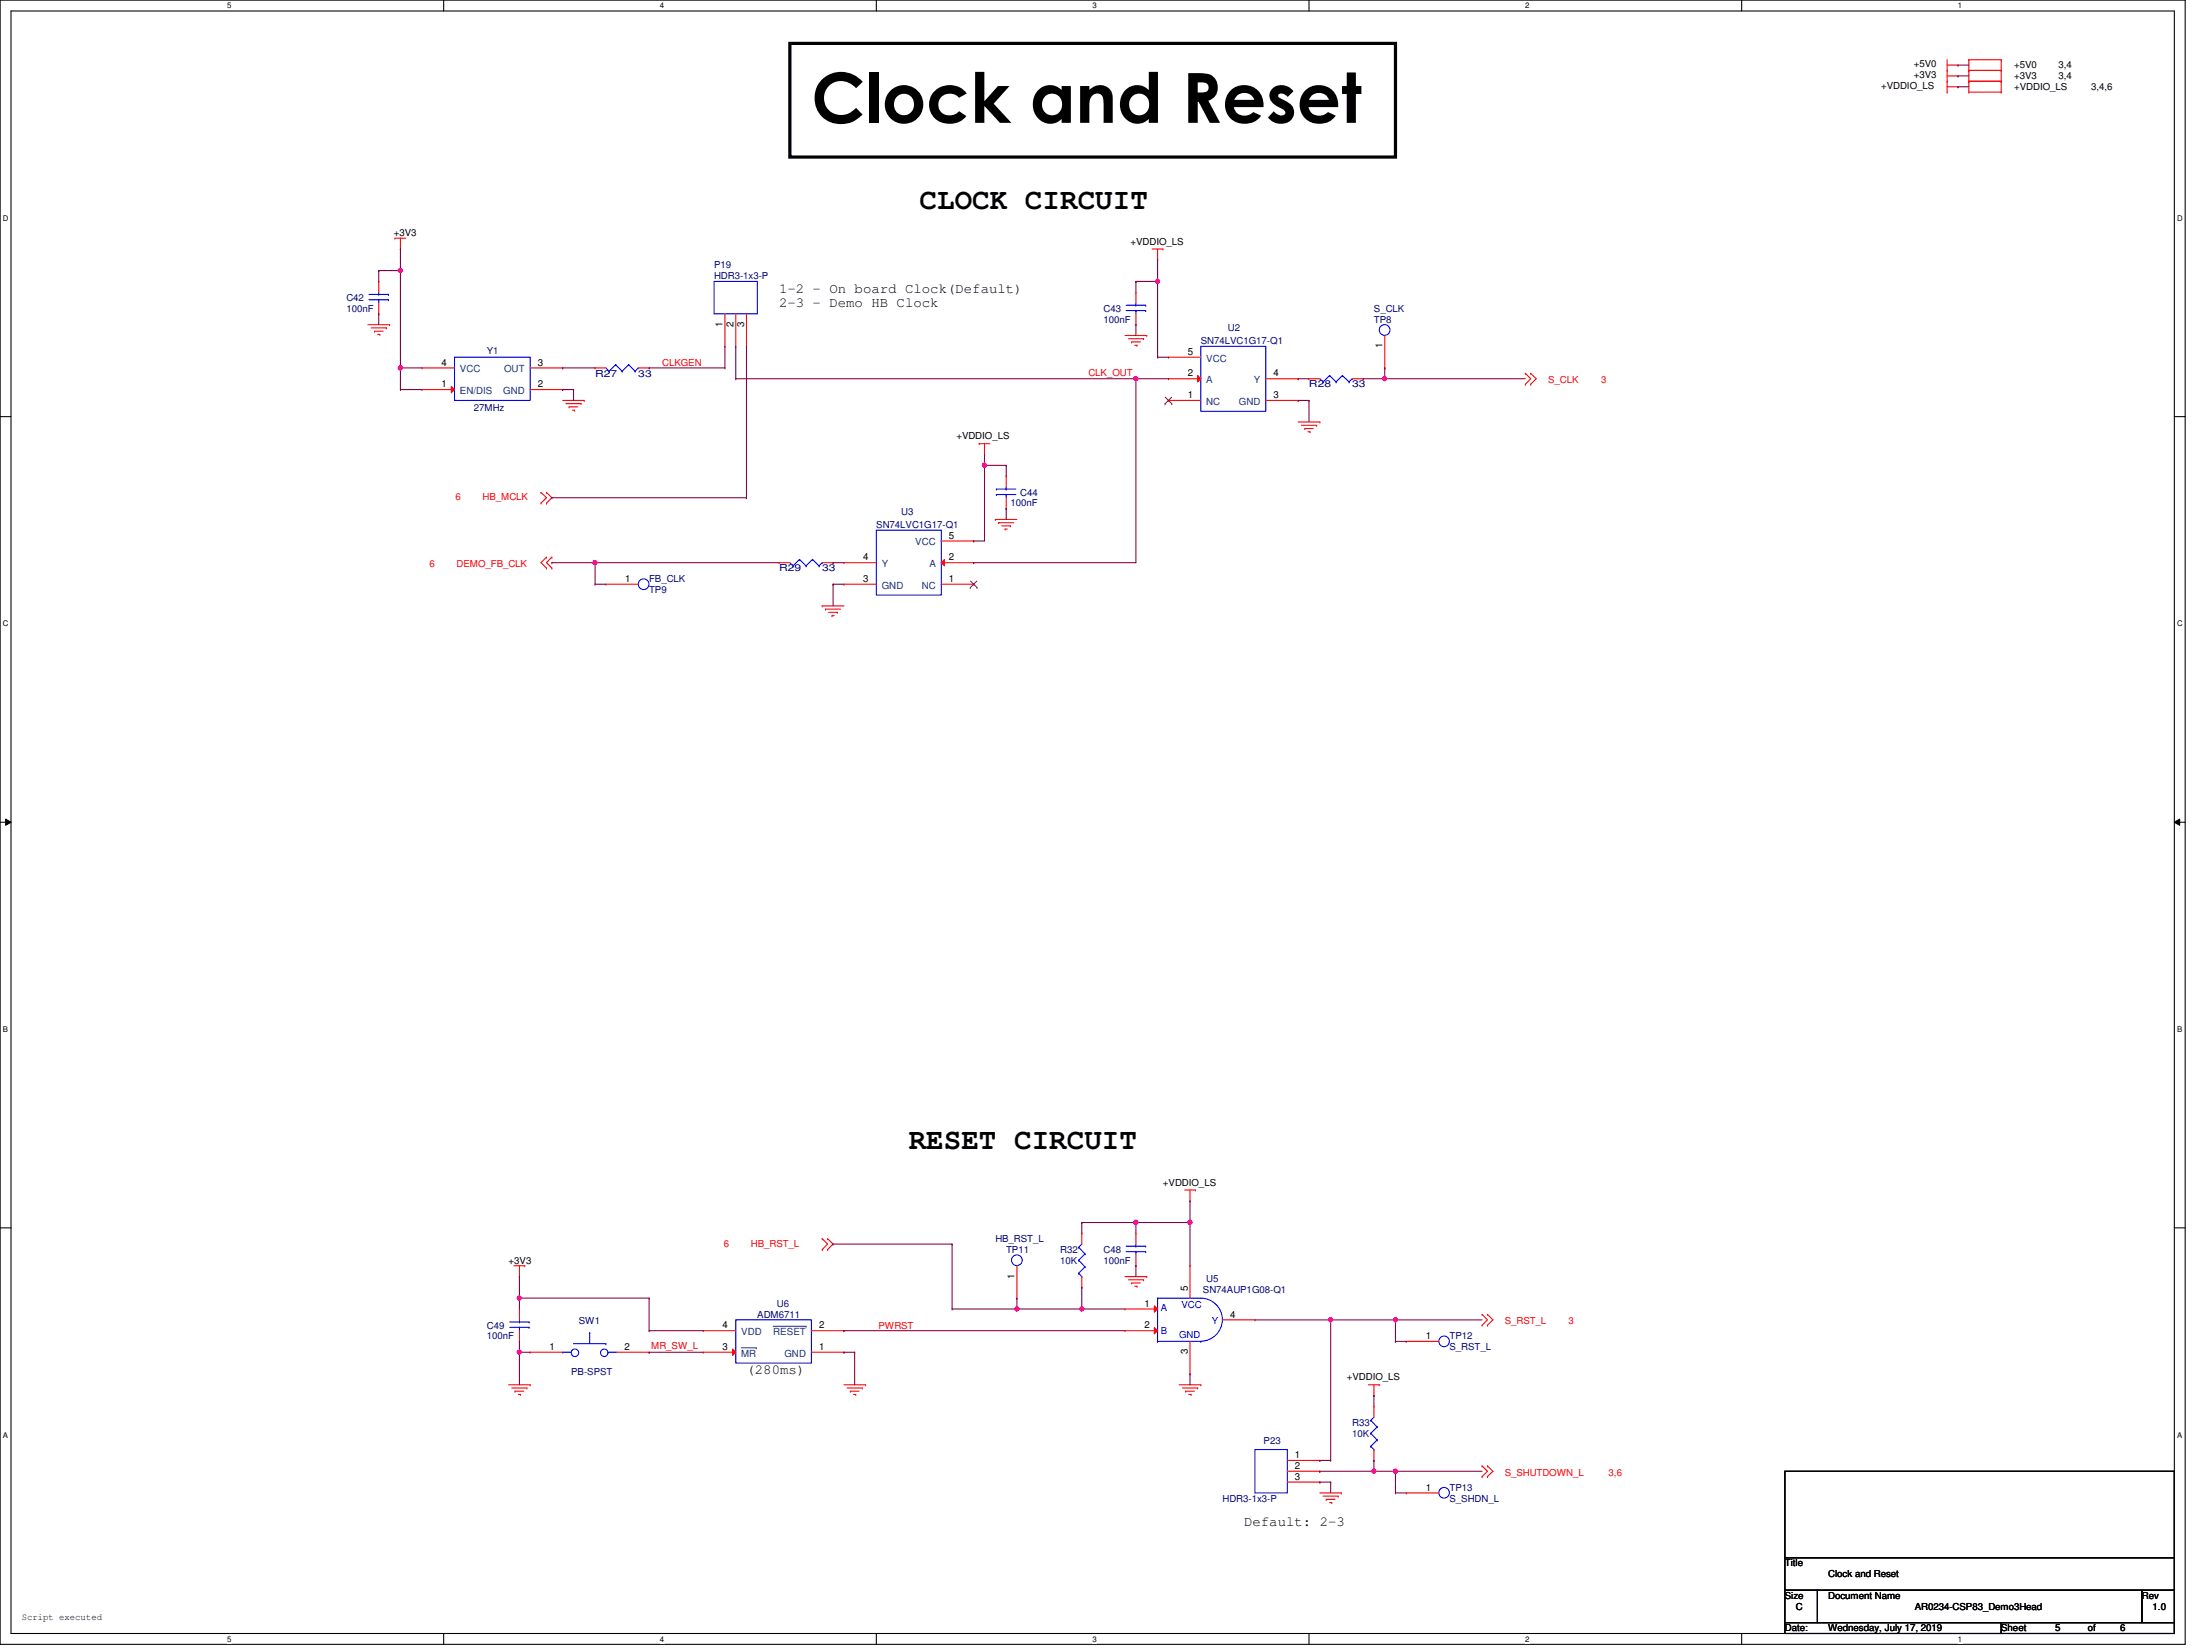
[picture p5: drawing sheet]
<svg xmlns="http://www.w3.org/2000/svg" width="610mm" height="457mm" viewBox="0 0 610 457" stroke-linecap="round" stroke-linejoin="round" font-family="sans-serif">
<path d="M0 0h605.5v455.6h-605.5zM3 3h599.5v449.6h-599.5z" fill="none" stroke="#000" stroke-width=".3"/>
<g fill="#fff">
<path d="M63 .4h1.2v2.4h-1.2z"/>
<path d="M63 453h1.2v2.4h-1.2z"/>
</g>
<path d="M122.9 0v3M122.9 452.6v3" fill="none" stroke="#000" stroke-width=".3"/>
<g fill="#fff">
<path d="M182.9 .4h1.2v2.4h-1.2z"/>
<path d="M182.9 453h1.2v2.4h-1.2z"/>
</g>
<path d="M242.8 0v3M242.8 452.6v3" fill="none" stroke="#000" stroke-width=".3"/>
<g fill="#fff">
<path d="M302.8 .4h1.2v2.4h-1.2z"/>
<path d="M302.8 453h1.2v2.4h-1.2z"/>
</g>
<path d="M362.7 0v3M362.7 452.6v3" fill="none" stroke="#000" stroke-width=".3"/>
<g fill="#fff">
<path d="M422.7 .4h1.1v2.4h-1.1z"/>
<path d="M422.7 453h1.1v2.4h-1.1z"/>
</g>
<path d="M482.6 0v3M482.6 452.6v3" fill="none" stroke="#000" stroke-width=".3"/>
<g fill="#fff">
<path d="M542.5 .4h1.2v2.4h-1.2z"/>
<path d="M542.5 453h1.2v2.4h-1.2z"/>
<path d="M.8 59.2h1.5v2.4h-1.5z"/>
<path d="M603.2 59.2h1.6v2.4h-1.6z"/>
<path d="M.8 171.6h1.5v2.4h-1.5z"/>
<path d="M603.2 171.6h1.6v2.4h-1.6z"/>
</g>
<path d="M0 115.4h3M602.5 115.4h3" fill="none" stroke="#000" stroke-width=".3"/>
<g fill="#fff">
<path d="M.8 284h1.4v2.4h-1.4z"/>
<path d="M603.2 284h1.4v2.4h-1.4z"/>
</g>
<path d="M0 227.8h3M602.5 227.8h3" fill="none" stroke="#000" stroke-width=".3"/>
<path d="M1.6 226.9l1.4 .9-1.4 .9zM602.5 227.8l1.5-.9v1.8z" fill="#000"/>
<path d="M1.6 226.9l1.4 .9-1.4 .9zM602.5 227.8l1.5-.9v1.8z" fill="none" stroke="#000" stroke-width=".28"/>
<g fill="#fff">
<path d="M.8 396.4h1.4v2.4h-1.4z"/>
<path d="M603.2 396.4h1.4v2.4h-1.4z"/>
</g>
<path d="M0 340.2h3M602.5 340.2h3M494.6 407.7h107.9v23.9h-107.9zM494.6 431.6h107.9v9h-107.9zM494.6 440.6h9v9h-9zM494.6 449.6h59.9v3h-59.9zM503.6 440.6h89.9v9h-89.9zM554.5 449.6h48v3h-48zM593.5 440.6h9v9h-9z" fill="none" stroke="#000" stroke-width=".3"/>
<path d="M218.9 12h167.8v31.5h-167.8z" fill="none" stroke="#000" stroke-width=".89"/>
<g fill="none" stroke="#f00" stroke-width=".3">
<path d="M539.5 19.5h.1M539.5 16.6v8.9M539.5 18h3M542.5 18h.1M545.5 19.5h.1M545.5 16.6h.1M545.5 16.6v8.9M545.5 19.5h9M545.5 16.6h9M554.5 19.5h.1M554.5 16.6h.1M554.5 16.6v8.9"/>
<path d="M539.5 22.5h.1M539.5 25.5h.1M539.5 21h3M539.5 24h3M542.5 21h.1M542.5 24h.1M545.5 25.5h.1M545.5 22.5h.1M545.5 22.5h9M545.5 25.5h9M554.5 22.5h.1M554.5 25.5h.1"/>
<path d="M109.4 66h.1M109.4 66h3M111 69h.1M111 66v3M319.2 69h3M320.8 72h.1M320.8 69v3M322.2 69h.1M101.9 90h6M102.9 90.8h4.2M103.8 91.8h.1M103.8 91.8h2.4"/>
<path d="M104.6 92.7h.6M105.2 92.7h.1M107.1 90.8h.1M107.9 90h.1M311.7 93h6.1M312.7 93.9h4.2M313.6 94.7h.1M313.6 94.7h2.4M314.5 95.7h.5M315 95.7h.1M316.9 93.9h.1M317.8 93h.1"/>
<path d="M155.9 111h6M156.8 111.8h4.2M157.7 112.7h.1M157.7 112.7h2.4M158.6 113.7h.6M159.2 113.7h.1M161 111.8h.1M161.9 111h.1M359.7 116.9h6M360.6 117.9h4.2M361.5 118.7h.1M361.5 118.7h2.4"/>
<path d="M362.4 119.6h.6M363 119.6h.1M364.8 117.9h.1M365.7 116.9h.1M422.7 103.5h.1M422.7 106.5h.1M422.7 103.5l1.4 1.4-1.4 1.6M424.1 103.5h.1M424.1 106.5h.1M424.1 103.5l1.6 1.4-1.6 1.6M149.9 136.4h.1M149.9 139.4h.1"/>
<path d="M149.9 136.4l1.5 1.5-1.5 1.5M151.4 139.4h.1M151.4 136.4h.1M151.4 136.4l1.5 1.5-1.5 1.5M271.3 122.9h.1M271.3 122.9h3M272.8 125.9h.1M272.8 122.9v3M151.4 154.4h.1M151.4 157.4h.1M151.4 154.4l-1.5 1.5 1.5 1.5M152.9 154.4h.1"/>
<path d="M152.9 157.4h.1M152.9 154.4l-1.5 1.5 1.5 1.5M275.8 143.9h.1M275.8 143.9h6M276.7 144.8h.1M276.7 144.8h4.2M277.6 145.7h2.4M278.5 146.6h.1M278.5 146.6h.6M280 145.7h.1M227.8 167.9h.1M227.8 167.9h6"/>
<path d="M228.7 168.8h.1M228.7 168.8h4.2M229.6 169.7h2.4M230.5 170.6h.1M230.5 170.6h.6M232 169.7h.1M328.3 329.7h3M329.7 332.7h.1M329.7 329.7v3M331.3 329.7h.1M142.4 350.7h3M143.9 353.7h.1"/>
<path d="M143.9 350.7v3M145.4 350.7h.1M227.8 346.2h.1M227.8 343.2h.1M227.8 343.2l1.5 1.5-1.5 1.5M229.3 343.2h.1M229.3 346.2h.1M229.3 343.2l1.5 1.5-1.5 1.5M281.8 359.7h.1M281.8 350.7v9M311.7 353.7h6.1M312.7 354.6h4.2"/>
<path d="M313.6 355.5h.1M313.6 355.5h2.4M314.5 356.4h.5M315 356.4h.1M316.9 354.6h.1M317.8 353.7h.1M146.9 374.7h.1M146.9 374.7h9M170.9 374.7h9M179.9 374.7h.1M410.7 364.2h.1M410.7 367.2h.1"/>
<path d="M410.7 364.2l1.5 1.5-1.5 1.5M412.2 364.2h.1M412.2 367.2h.1M412.2 364.2l1.5 1.5-1.5 1.5M140.9 383.7h6M141.8 384.6h4.2M142.7 385.5h.1M142.7 385.5h2.4M143.6 386.4h.6M144.2 386.4h.1M146 384.6h.1M146.9 383.7h.1"/>
<path d="M233.8 383.7h6M234.7 384.6h4.2M235.6 385.5h.1M235.6 385.5h2.4M236.5 386.4h.6M237.1 386.4h.1M238.9 384.6h.1M239.8 383.7h.1M326.7 383.7h6M327.7 384.6h4.2M328.5 385.5h.1M328.5 385.5h2.5"/>
<path d="M329.4 386.4h.6M330 386.4h.1M331.9 384.6h.1M332.7 383.7h.1M379.2 383.7h3M380.7 386.7h.1M380.7 389.7h.1M380.7 383.7v3M380.7 389.7v3M382.2 383.7h.1M356.7 404.7h9M356.7 407.7h9"/>
<path d="M356.7 410.7h9M365.7 404.7h.1M365.7 407.7h.1M365.7 410.7h.1M365.7 413.7h6M366.6 414.6h4.2M367.5 415.5h.1M367.5 415.5h2.4M368.4 416.3h.6M369 416.3h.1M370.8 414.6h.1M371.7 413.7h.1"/>
<path d="M380.7 404.7h.1M380.7 401.7v3M410.7 406.2h.1M410.7 409.2h.1M410.7 406.2l1.5 1.5-1.5 1.5M412.2 406.2h.1M412.2 409.2h.1M412.2 406.2l1.5 1.5-1.5 1.5"/>
</g>
<g fill="none" stroke="#00f" stroke-width=".3">
<path d="M320.8 359.7h.1M320.8 359.7h11.9a6 6 0 0 1 6 6 6 6 0 0 1-6 5.9M320.8 359.7v12M155.9 374.7h.1M155.9 374.7h2.4M158.9 372.3h9M163.4 369.3h.1M163.4 369.3v3M167.9 372.3h.1M168.5 374.7h.1M168.5 374.7h2.4M320.8 371.7h.1"/>
<path d="M320.8 371.7h11.9M332.7 371.7h.1M379.8 393.6h.1M379.8 397.2h.1M379.8 393.6l1.8 1.8M379.8 397.2l1.8 1.8M380.7 392.7l-.9 .9M381.6 395.4h.1M381.6 399h.1M381.6 395.4l-1.8 1.8M381.6 399l-1.8 1.8M347.7 401.7h9v12h-9z"/>
<path d="M379.8 400.8h.1M379.8 400.8l.9 .9M380.7 401.7h.1"/>
<circle cx="281.8" cy="349.2" r="1.49"/>
<circle cx="159.3" cy="374.8" r="1.04"/>
<circle cx="167.4" cy="374.8" r="1.03"/>
</g>
<path d="M319.9 361.8l.9 .9-.9 .9z" fill="#f00"/>
<path d="M311.7 362.7h.1M311.7 362.7h9.1M319.9 361.8l.9 .9-.9 .9z" fill="none" stroke="#f00" stroke-width=".3"/>
<path d="M319.9 367.8l.9 .9-.9 .9z" fill="#f00"/>
<path d="M146.9 101.9h9M155.9 101.9h.1M329.7 350.7h.1M329.7 350.7v9M311.7 368.7h.1M311.7 368.7h9.1M319.9 367.8l.9 .9-.9 .9zM329.7 371.7v9M338.8 365.7h8.9M347.7 365.7h.1M329.7 380.7h.1" fill="none" stroke="#f00" stroke-width=".3"/>
<path d="M125.9 99h21v12h-21z" fill="none" stroke="#00f" stroke-width=".3"/>
<path d="M125.1 107.1l.8 .8-.8 .9z" fill="#f00"/>
<g fill="none" stroke="#f00" stroke-width=".3">
<path d="M323.8 99h.1M323.8 99h8.9M116.9 107.9h.1M116.9 101.9h.1M116.9 107.9h9M116.9 101.9h9M125.1 107.1l.8 .8-.8 .9zM146.9 107.9h9M155.9 107.9h.1M350.7 111h9M359.7 111h.1M362.7 104.9h.1"/>
<path d="M362.7 104.9h3M374.7 104.9h3M377.7 104.9h.1M143.9 362.7h.1M143.9 371.7h.1M143.9 362.7v3M143.9 368.7v3"/>
</g>
<g fill="none" stroke="#00f" stroke-width=".3">
<path d="M332.7 96h18v18h-18zM365.7 104.9l.9 .9M366.6 105.8h.1M368.4 104.1h.1M368.4 104.1l-1.8 1.7M368.4 104.1l1.8 1.7M370.2 105.8h.1M372 104.1h.1M372 104.1l-1.8 1.7M372 104.1l1.8 1.7M373.8 105.8h.1M374.7 104.9h.1"/>
<path d="M374.7 104.9l-.9 .9M141.2 367.8h5.4M141.2 366.3h5.4M143.9 366.3h.1M143.9 367.8h.1M143.9 365.7v.6M143.9 367.8v.9M146.6 367.8h.1M146.6 366.3h.1"/>
</g>
<path d="M331.9 104.1l.8 .8-.8 .9z" fill="#f00"/>
<g fill="none" stroke="#f00" stroke-width=".3">
<path d="M104.9 78h.1M104.9 78v3M104.9 87h.1M104.9 84v3M314.7 81h.1M314.7 90h.1M314.7 81v3M314.7 87v3M323.8 104.9h.1M323.8 111h.1M323.8 104.9h8.9M323.8 111h8.9"/>
<path d="M331.9 104.1l.8 .8-.8 .9zM350.7 104.9h9M359.7 104.9h.1M167.9 161.9h.1M167.9 161.9h9M224.8 374.7h9M233.8 374.7h.1M389.7 371.7h.1M389.7 371.7h9"/>
</g>
<path d="M322.8 111.9h.1M322.9 110.1l1.8 1.8M324.7 110.1l-1.9 1.8M324.7 111.9h.1" fill="none" stroke="#804000" stroke-width=".28"/>
<g fill="none" stroke="#00f" stroke-width=".3">
<path d="M102.2 83.1h5.5M102.2 81.6h5.5M104.9 81.6h.1M104.9 83.1h.1M104.9 81v.6M104.9 83.1v.9M107.7 83.1h.1M107.7 81.6h.1M312 86.1h5.5M312 84.6h5.5M314.7 84.6h.1M314.7 86.1h.1"/>
<path d="M314.7 84v.6M314.7 86.1v.9M317.5 86.1h.1M317.5 84.6h.1M203.9 365.7h20.9v12h-20.9z"/>
<circle cx="178.3" cy="161.9" r="1.49"/>
<circle cx="400.1" cy="371.7" r="1.48"/>
</g>
<path d="M203 373.8l.9 .9-.9 .9z" fill="#f00"/>
<g fill="none" stroke="#f00" stroke-width=".3">
<path d="M383.7 93v8.9M383.7 101.9h.1M278.8 131.9h.1M278.8 131.9v3M278.8 137.9v3M260.8 149.9h9M269.8 149.9h.1M278.8 140.9h.1M233.8 161.9h.1M233.8 161.9h9M299.8 341.7h.1M299.8 356.7h.1"/>
<path d="M299.8 341.7v3M299.8 353.7v3M194.9 374.7h.1M194.9 368.7h.1M194.9 374.7h9M194.9 368.7h9M203 373.8l.9 .9-.9 .9zM224.8 368.7h9M233.8 368.7h.1M389.7 413.7h.1M389.7 413.7h9"/>
</g>
<path d="M205.4 373.5h4.1M209.5 373.5h.1M214.2 367.5h9.2M223.4 367.5h.1" fill="none" stroke="#004080" stroke-width=".28"/>
<g fill="none" stroke="#00f" stroke-width=".3">
<path d="M276.1 137h.1M276.1 135.5h.1M276.1 137h5.4M276.1 135.5h5.4M278.8 135.5h.1M278.8 137h.1M278.8 134.9v.6M278.8 137v.9M242.8 146.9h18v18h-18zM298.9 345.6h.1M298.9 349.2h.1M298.9 352.8h.1"/>
<path d="M298.9 345.6l1.8 1.8M298.9 349.2l1.8 1.8M298.9 352.8l.9 .9M299.8 353.7h.1M299.8 344.7l-.9 .9M300.7 347.4h.1M300.7 351h.1M300.7 347.4l-1.8 1.8M300.7 351l-1.8 1.8"/>
<circle cx="383.7" cy="91.4" r="1.49"/>
<circle cx="400.1" cy="413.6" r="1.48"/>
</g>
<path d="M260.8 155.9l.9-.9v1.8z" fill="#f00"/>
<g fill="none" stroke="#f00" stroke-width=".3">
<path d="M200.9 96h.1M200.9 87v9M203.9 96h.1M203.9 87v9M206.8 96h.1M206.8 87v9M164.9 101.9h.1M164.9 101.9h3M176.9 101.9h3M179.9 101.9h.1M215.9 155.9h.1M215.9 155.9h3"/>
<path d="M227.8 155.9h3M230.8 155.9h.1M233.8 155.9h.1M233.8 155.9h9M260.8 155.9l.9-.9v1.8zM260.8 155.9h9M269.8 155.9h.1M260.8 161.9h9M269.8 161.9h.1M314.7 341.7h.1M314.7 350.7h.1M314.7 341.7v3"/>
<path d="M314.7 347.7v3"/>
</g>
<path d="M268.9 162.8h.1M268.9 161l1.8 1.8M270.7 161l-1.8 1.8M270.7 162.8h.1" fill="none" stroke="#804000" stroke-width=".28"/>
<g fill="none" stroke="#00f" stroke-width=".3">
<path d="M197.9 78h11.9v9h-11.9zM167.9 101.9l.9 1M168.8 102.9h.1M170.6 101h.1M170.6 101l-1.8 1.9M170.6 101l1.8 1.9M172.4 102.9h.1M174.2 101h.1M174.2 101l-1.8 1.9M174.2 101l1.8 1.9M176 102.9h.1M176.9 101.9h.1"/>
<path d="M176.9 101.9l-.9 1M218.9 155.9l.9 .9M219.8 156.8h.1M221.5 155h.1M221.5 155l-1.7 1.8M221.5 155l1.9 1.8M223.4 156.8h.1M225.1 155h.1M225.1 155l-1.7 1.8M225.1 155l1.8 1.8M226.9 156.8h.1M227.8 155.9h.1"/>
<path d="M227.8 155.9l-.9 .9M312 346.8h5.5M312 345.3h5.5M314.7 345.3h.1M314.7 346.8h.1M314.7 344.7v.6M314.7 346.8v.9M317.5 346.8h.1M317.5 345.3h.1"/>
</g>
<path d="M111 101.9h.1M111 101.9h5.9M158.9 107.9h.1M158.9 107.9v3.1M359.7 104.9h.1M359.7 104.9h3" fill="none" stroke="#800040" stroke-width=".3"/>
<circle cx="110.9" cy="101.9" r=".59" fill="#f0f"/>
<circle cx="110.9" cy="101.9" r=".59" fill="none" stroke="#f0f" stroke-width=".3"/>
<path d="M314.7 78h.1M314.7 78v3M314.7 78h6.1M320.8 72h.1M320.8 78h.1M320.8 72v27" fill="none" stroke="#800040" stroke-width=".3"/>
<circle cx="320.7" cy="78" r=".57" fill="#f0f"/>
<circle cx="320.7" cy="78" r=".57" fill="none" stroke="#f0f" stroke-width=".3"/>
<g fill="none" stroke="#800040" stroke-width=".3">
<path d="M111 75h.1M111 75v26.9M104.9 87h.1M104.9 87v3M314.7 90h.1M314.7 90v3M320.8 99h.1M320.8 99h3M155.9 107.9h.1M155.9 107.9h3M359.7 111h.1M359.7 111h3"/>
<path d="M362.7 111h.1M362.7 111v5.9"/>
</g>
<circle cx="110.9" cy="74.9" r=".57" fill="#f0f"/>
<circle cx="110.9" cy="74.9" r=".57" fill="none" stroke="#f0f" stroke-width=".3"/>
<g fill="none" stroke="#800040" stroke-width=".3">
<path d="M104.9 75h.1M104.9 75v3M111 69h.1M111 69v6h-6.1M111 101.9h.1M111 107.9h.1M111 101.9v6M111 107.9h5.9M314.7 104.9h.1M314.7 104.9h9.1M383.7 104.9h.1M383.7 104.9h39"/>
<path d="M299.8 338.8h.1M299.8 338.8h14.9M281.8 362.7h.1M281.8 362.7h18"/>
</g>
<circle cx="314.7" cy="338.7" r=".59" fill="#f0f"/>
<circle cx="314.7" cy="338.7" r=".59" fill="none" stroke="#f0f" stroke-width=".3"/>
<path d="M299.8 338.8h.1M299.8 338.8v2.9M314.7 338.8h.1M314.7 338.8h15M329.7 338.8h.1M329.7 338.8v11.9" fill="none" stroke="#800040" stroke-width=".3"/>
<circle cx="329.7" cy="338.7" r=".59" fill="#f0f"/>
<circle cx="329.7" cy="338.7" r=".59" fill="none" stroke="#f0f" stroke-width=".3"/>
<path d="M314.7 338.8h.1M314.7 338.8v2.9M299.8 362.7h.1M299.8 362.7h11.9" fill="none" stroke="#800040" stroke-width=".3"/>
<circle cx="299.7" cy="362.7" r=".57" fill="#f0f"/>
<circle cx="299.7" cy="362.7" r=".57" fill="none" stroke="#f0f" stroke-width=".3"/>
<path d="M143.9 359.7h.1M143.9 359.7h36" fill="none" stroke="#800040" stroke-width=".3"/>
<circle cx="143.9" cy="359.7" r=".58" fill="#f0f"/>
<circle cx="143.9" cy="359.7" r=".58" fill="none" stroke="#f0f" stroke-width=".3"/>
<g fill="none" stroke="#800040" stroke-width=".3">
<path d="M329.7 332.7h.1M329.7 332.7v6.1M143.9 353.7h.1M143.9 359.7h.1M143.9 353.7v9M179.9 359.7h.1M179.9 359.7v9M230.8 344.7h.1M230.8 344.7h33M263.8 344.7h.1M263.8 344.7v18M299.8 356.7h.1"/>
<path d="M299.8 356.7v6M314.7 350.7h.1M314.7 350.7v3M143.9 374.7h.1M143.9 371.7h.1M143.9 374.7h3M143.9 371.7v12M179.9 374.7h.1M179.9 368.7h.1M179.9 368.7h15M179.9 374.7h15M233.8 368.7h.1"/>
<path d="M233.8 374.7h.1M233.8 368.7h77.9M233.8 374.7h3M236.8 374.7h.1M236.8 374.7v9M386.7 365.7h.1M386.7 371.7h.1M386.7 365.7h24M386.7 365.7v6M386.7 371.7h3M329.7 380.7h.1M329.7 380.7v3"/>
</g>
<circle cx="143.9" cy="374.7" r=".58" fill="#f0f"/>
<circle cx="143.9" cy="374.7" r=".58" fill="none" stroke="#f0f" stroke-width=".3"/>
<path d="M542.5 21h.1M542.5 24h.1M542.5 21h3M542.5 24h3M281.8 359.7h.1M281.8 359.7v3h-18M263.8 362.7h.1" fill="none" stroke="#800040" stroke-width=".3"/>
<circle cx="281.8" cy="362.7" r=".58" fill="#f0f"/>
<circle cx="281.8" cy="362.7" r=".58" fill="none" stroke="#f0f" stroke-width=".3"/>
<path d="M542.5 18h.1M542.5 18h3M155.9 101.9h.1M155.9 101.9h9M272.8 128.9h.1M272.8 128.9v21h-3M272.8 128.9h6M278.8 128.9h.1M278.8 128.9v3M269.8 149.9h.1" fill="none" stroke="#800040" stroke-width=".3"/>
<circle cx="272.8" cy="128.9" r=".59" fill="#f0f"/>
<circle cx="272.8" cy="128.9" r=".59" fill="none" stroke="#f0f" stroke-width=".3"/>
<path d="M203.9 104.9h110.8M314.7 104.9h.1M314.7 104.9v51h-44.9M269.8 155.9h.1M278.8 140.9h.1M278.8 140.9v3M230.8 161.9h.1M230.8 161.9v6M230.8 161.9h3" fill="none" stroke="#800040" stroke-width=".3"/>
<circle cx="314.7" cy="104.9" r=".57" fill="#f0f"/>
<circle cx="314.7" cy="104.9" r=".57" fill="none" stroke="#f0f" stroke-width=".3"/>
<path d="M152.9 155.9h.1M152.9 155.9h12M164.9 155.9h.1M164.9 155.9v6M230.8 155.9h.1M230.8 155.9h3M164.9 161.9h.1M164.9 161.9h3" fill="none" stroke="#800040" stroke-width=".3"/>
<circle cx="164.9" cy="155.9" r=".57" fill="#f0f"/>
<circle cx="164.9" cy="155.9" r=".57" fill="none" stroke="#f0f" stroke-width=".3"/>
<path d="M377.7 104.9h.1M383.7 101.9h.1M383.7 101.9v3h-6M272.8 125.9h.1M272.8 125.9v3M164.9 155.9h.1M164.9 155.9h51" fill="none" stroke="#800040" stroke-width=".3"/>
<circle cx="383.7" cy="104.9" r=".58" fill="#f0f"/>
<circle cx="383.7" cy="104.9" r=".58" fill="none" stroke="#f0f" stroke-width=".3"/>
<g fill="none" stroke="#800040" stroke-width=".3">
<path d="M200.9 96v5.9M203.9 96v8.9M206.8 96v41.9M179.9 101.9h.1M179.9 101.9h21M200.9 101.9h.1M203.9 104.9h.1M152.9 137.9h.1M152.9 137.9h53.9M206.8 137.9h.1M347.7 365.7h39M368.7 365.7h.1"/>
<path d="M368.7 365.7v39M386.7 365.7h.1M365.7 407.7h.1M365.7 404.7h.1M365.7 407.7h15M365.7 404.7h3M368.7 404.7h.1M386.7 407.7h.1M386.7 413.7h.1M386.7 407.7h24M386.7 407.7v6M386.7 413.7h3"/>
</g>
<circle cx="368.7" cy="365.7" r=".58" fill="#f0f"/>
<circle cx="368.7" cy="365.7" r=".58" fill="none" stroke="#f0f" stroke-width=".3"/>
<circle cx="386.7" cy="365.7" r=".58" fill="#f0f"/>
<circle cx="386.7" cy="365.7" r=".58" fill="none" stroke="#f0f" stroke-width=".3"/>
<path d="M365.7 410.7h.1M365.7 410.7h3M368.7 410.7h.1M368.7 410.7v3M380.7 404.7h.1M380.7 407.7h.1M380.7 404.7v3M380.7 407.7h6" fill="none" stroke="#800040" stroke-width=".3"/>
<circle cx="386.7" cy="407.6" r=".58" fill="#f0f"/>
<circle cx="386.7" cy="407.6" r=".58" fill="none" stroke="#f0f" stroke-width=".3"/>
<circle cx="380.7" cy="407.6" r=".57" fill="#f0f"/>
<circle cx="380.7" cy="407.6" r=".57" fill="none" stroke="#f0f" stroke-width=".3"/>
<path d="M380.7 386.7h.1M380.7 386.7v3" fill="none" stroke="#800040" stroke-width=".3"/>
<circle cx="110.9" cy="101.9" r=".59" fill="#f0f"/>
<circle cx="110.9" cy="101.9" r=".59" fill="none" stroke="#f0f" stroke-width=".3"/>
<circle cx="320.7" cy="78" r=".57" fill="#f0f"/>
<circle cx="320.7" cy="78" r=".57" fill="none" stroke="#f0f" stroke-width=".3"/>
<circle cx="110.9" cy="74.9" r=".57" fill="#f0f"/>
<circle cx="110.9" cy="74.9" r=".57" fill="none" stroke="#f0f" stroke-width=".3"/>
<circle cx="314.7" cy="338.7" r=".59" fill="#f0f"/>
<circle cx="314.7" cy="338.7" r=".59" fill="none" stroke="#f0f" stroke-width=".3"/>
<circle cx="329.7" cy="338.7" r=".59" fill="#f0f"/>
<circle cx="329.7" cy="338.7" r=".59" fill="none" stroke="#f0f" stroke-width=".3"/>
<circle cx="299.7" cy="362.7" r=".57" fill="#f0f"/>
<circle cx="299.7" cy="362.7" r=".57" fill="none" stroke="#f0f" stroke-width=".3"/>
<circle cx="143.9" cy="359.7" r=".58" fill="#f0f"/>
<circle cx="143.9" cy="359.7" r=".58" fill="none" stroke="#f0f" stroke-width=".3"/>
<circle cx="143.9" cy="374.7" r=".58" fill="#f0f"/>
<circle cx="143.9" cy="374.7" r=".58" fill="none" stroke="#f0f" stroke-width=".3"/>
<circle cx="281.8" cy="362.7" r=".58" fill="#f0f"/>
<circle cx="281.8" cy="362.7" r=".58" fill="none" stroke="#f0f" stroke-width=".3"/>
<circle cx="272.8" cy="128.9" r=".59" fill="#f0f"/>
<circle cx="272.8" cy="128.9" r=".59" fill="none" stroke="#f0f" stroke-width=".3"/>
<circle cx="314.7" cy="104.9" r=".57" fill="#f0f"/>
<circle cx="314.7" cy="104.9" r=".57" fill="none" stroke="#f0f" stroke-width=".3"/>
<circle cx="164.9" cy="155.9" r=".57" fill="#f0f"/>
<circle cx="164.9" cy="155.9" r=".57" fill="none" stroke="#f0f" stroke-width=".3"/>
<circle cx="383.7" cy="104.9" r=".58" fill="#f0f"/>
<circle cx="383.7" cy="104.9" r=".58" fill="none" stroke="#f0f" stroke-width=".3"/>
<circle cx="368.7" cy="365.7" r=".58" fill="#f0f"/>
<circle cx="368.7" cy="365.7" r=".58" fill="none" stroke="#f0f" stroke-width=".3"/>
<circle cx="386.7" cy="365.7" r=".58" fill="#f0f"/>
<circle cx="386.7" cy="365.7" r=".58" fill="none" stroke="#f0f" stroke-width=".3"/>
<circle cx="386.7" cy="407.6" r=".58" fill="#f0f"/>
<circle cx="386.7" cy="407.6" r=".58" fill="none" stroke="#f0f" stroke-width=".3"/>
<circle cx="380.7" cy="407.6" r=".57" fill="#f0f"/>
<circle cx="380.7" cy="407.6" r=".57" fill="none" stroke="#f0f" stroke-width=".3"/>
<text font-size="19.2" x="224.8" y="34">Clock and Reset</text>
<g font-size="8.1">
<text x="254.8" y="57.8">CLOCK CIRCUIT</text>
<text x="251.8" y="318.5">RESET CIRCUIT</text>
</g>
<g font-size="3.9">
<text x="215.9" y="81.1">1-2 - On board Clock(Default)</text>
<text x="215.9" y="85">2-3 - Demo HB Clock</text>
<text x="206.8" y="380.8">(280ms)</text>
<text x="344.7" y="422.8">Default: 2-3</text>
</g>
<g font-size="2.7">
<text x="530.3" y="21.6">+3V3</text>
<text x="530.3" y="18.7">+5V0</text>
<text x="558.1" y="21.9">+3V3</text>
<text x="558.1" y="19">+5V0</text>
<text x="570.4" y="21.9">3,4</text>
<text x="570.4" y="19">3,4</text>
<text x="521.3" y="24.6">+VDDIO_LS</text>
<text x="558.1" y="24.9">+VDDIO_LS</text>
<text x="579.4" y="24.9">3,4,6</text>
<text x="109.1" y="65.4">+3V3</text>
<text x="313.3" y="67.8">+VDDIO_LS</text>
<text x="200.2" y="90.6" transform="rotate(-90 200.2 90.6)">1</text>
<text x="203.2" y="90.6" transform="rotate(-90 203.2 90.6)">2</text>
<text x="206.2" y="90.6" transform="rotate(-90 206.2 90.6)">3</text>
<text x="122.3" y="101.3">4</text>
<text x="149" y="101.3">3</text>
<text x="329.1" y="98.3">5</text>
<text x="383.1" y="96.6" transform="rotate(-90 383.1 96.6)">1</text>
<text x="122.3" y="107.3">1</text>
<text x="149" y="107.3">2</text>
<text x="329.1" y="104.3">2</text>
<text x="352.8" y="104.3">4</text>
<text x="329.1" y="110.3">1</text>
<text x="352.8" y="110.3">3</text>
<text x="265" y="121.8">+VDDIO_LS</text>
<text x="262.9" y="149.3">5</text>
<text x="239.2" y="155.3">4</text>
<text x="262.9" y="155.3">2</text>
<text x="173.2" y="161.2">1</text>
<text x="239.2" y="161.2">3</text>
<text x="262.9" y="161.2">1</text>
<text x="322.2" y="328.5">+VDDIO_LS</text>
<text x="140.9" y="350.1">+3V3</text>
<text x="281.1" y="354.3" transform="rotate(-90 281.1 354.3)">1</text>
<text x="329.1" y="357.6" transform="rotate(-90 329.1 357.6)">5</text>
<text x="317.1" y="362.1">1</text>
<text x="340.9" y="365.1">4</text>
<text x="200.2" y="368.1">4</text>
<text x="226.9" y="368.1">2</text>
<text x="317.1" y="368.1">2</text>
<text x="395.1" y="371.1">1</text>
<text x="152.3" y="374.1">1</text>
<text x="173" y="374.1">2</text>
<text x="200.2" y="374.1">3</text>
<text x="226.9" y="374.1">1</text>
<text x="329.1" y="375.3" transform="rotate(-90 329.1 375.3)">3</text>
<text x="373.2" y="382.5">+VDDIO_LS</text>
<text x="358.8" y="404">1</text>
<text x="358.8" y="407">2</text>
<text x="358.8" y="410">3</text>
<text x="395.1" y="413">1</text>
<text x="494.6" y="434">Title</text>
<text x="506.6" y="437">Clock and Reset</text>
<text x="494.6" y="443.1">Size</text>
<text x="506.6" y="443.1">Document Name</text>
<text x="593.5" y="443.1">Rev</text>
<text x="6.1" y="448.8">Script executed</text>
<text x="497.6" y="446.1">C</text>
<text x="530.6" y="446.1">AR0234-CSP83_Demo3Head</text>
<text x="596.5" y="446.1">1.0</text>
<text x="494.6" y="452">Date:</text>
<text x="506.6" y="452">Wednesday, July 17, 2019</text>
<text x="554.5" y="452">Sheet</text>
<text x="569.5" y="452">5</text>
<text x="578.5" y="452">of</text>
<text x="587.5" y="452">6</text>
</g>
<g font-size="2.7" fill="#000080">
<text x="197.9" y="74.4">P19</text>
<text x="197.9" y="77.4">HDR3-1x3-P</text>
<text x="96" y="83.4">C42</text>
<text x="96" y="86.4">100nF</text>
<text x="305.8" y="86.4">C43</text>
<text x="305.8" y="89.4">100nF</text>
<text x="380.7" y="89.4">TP8</text>
<text x="380.7" y="86.4">S_CLK</text>
<text x="332.7" y="95.4">SN74LVC1G17-Q1</text>
<text x="340.2" y="91.8">U2</text>
<text x="134.9" y="98.1">Y1</text>
<text x="164.9" y="104.4">R27</text>
<text x="176.9" y="104.4">33</text>
<text x="362.7" y="107.4">R28</text>
<text x="374.7" y="107.4">33</text>
<text x="131.3" y="114">27MHz</text>
<text x="282.7" y="137.3">C44</text>
<text x="249.7" y="142.7">U3</text>
<text x="280" y="140.3">100nF</text>
<text x="242.8" y="146.3">SN74LVC1G17-Q1</text>
<text x="179.9" y="161.3">FB_CLK</text>
<text x="215.9" y="158.3">R29</text>
<text x="227.8" y="158.3">33</text>
<text x="179.9" y="164.3">TP9</text>
<text x="275.8" y="344.1">HB_RST_L</text>
<text x="278.8" y="347.1">TP11</text>
<text x="293.8" y="347.1">R32</text>
<text x="305.8" y="347.1">C48</text>
<text x="293.8" y="350.1">10K</text>
<text x="305.8" y="350.1">100nF</text>
<text x="333.3" y="358.2">SN74AUP1G08-Q1</text>
<text x="334.2" y="355.2">U5</text>
<text x="209.8" y="365.1">ADM6711</text>
<text x="215.3" y="362.1">U6</text>
<text x="134.9" y="368.1">C49</text>
<text x="134.9" y="371.1">100nF</text>
<text x="160.4" y="366.9">SW1</text>
<text x="401.7" y="371.1">TP12</text>
<text x="401.7" y="374.1">S_RST_L</text>
<text x="158.3" y="381">PB-SPST</text>
<text x="374.7" y="395.1">R33</text>
<text x="350.1" y="400.2">P23</text>
<text x="374.7" y="398.1">10K</text>
<text x="401.7" y="413.1">TP13</text>
<text x="338.8" y="416.1">HDR3-1x3-P</text>
<text x="401.7" y="416.1">S_SHDN_L</text>
</g>
<g font-size="2.7" fill="#f00">
<text x="183.5" y="101.3">CLKGEN</text>
<text x="301.6" y="104.1">CLK_OUT</text>
<text x="429" y="106.2">S_CLK</text>
<text x="443.7" y="106.2">3</text>
<text x="126.2" y="138.6">6</text>
<text x="133.7" y="138.6">HB_MCLK</text>
<text x="119" y="157.1">6</text>
<text x="126.5" y="157.1">DEMO_FB_CLK</text>
<text x="200.6" y="345.7">6</text>
<text x="208.1" y="345.7">HB_RST_L</text>
<text x="243.4" y="368.1">PWRST</text>
<text x="416.9" y="366.9">S_RST_L</text>
<text x="434.6" y="366.9">3</text>
<text x="180.5" y="373.9">MR_SW_L</text>
<text x="416.9" y="408.9">S_SHUTDOWN_L</text>
<text x="445.7" y="408.9">3,6</text>
</g>
<g font-size="2.7" fill="#004080">
<text x="334.2" y="100.2">VCC</text>
<text x="127.4" y="103.2">VCC</text>
<text x="139.7" y="103.2">OUT</text>
<text x="334.2" y="106.2">A</text>
<text x="347.5" y="106.2">Y</text>
<text x="127.4" y="109.2">EN/DIS</text>
<text x="139.4" y="109.2">GND</text>
<text x="334.2" y="112.2">NC</text>
<text x="343.2" y="112.2">GND</text>
<text x="253.6" y="151.1">VCC</text>
<text x="244.3" y="157.1">Y</text>
<text x="257.5" y="157.1">A</text>
<text x="244.3" y="163.1">GND</text>
<text x="255.4" y="163.1">NC</text>
<text x="205.4" y="370">VDD</text>
<text x="214.2" y="370">RESET</text>
<text x="205.4" y="375.9">MR</text>
<text x="217.3" y="375.9">GND</text>
</g>
<g font-size="2.7" fill="#00f">
<text x="321.6" y="363.3">A</text>
<text x="327.4" y="362.4">VCC</text>
<text x="321.6" y="369.6">B</text>
<text x="326.7" y="370.8">GND</text>
<text x="335.7" y="366.9">Y</text>
</g>
<g font-size="2.2">
<text x="63" y="2.3">5</text>
<text x="182.9" y="2.3">4</text>
<text x="302.8" y="2.3">3</text>
<text x="422.7" y="2.3">2</text>
<text x="542.5" y="2.3">1</text>
<text x=".8" y="61.2">D</text>
<text x="603.2" y="61.2">D</text>
<text x=".8" y="173.6">C</text>
<text x="603.2" y="173.6">C</text>
<text x=".8" y="286">B</text>
<text x="603.2" y="286">B</text>
<text x=".8" y="398.4">A</text>
<text x="603.2" y="398.4">A</text>
<text x="63" y="454.9">5</text>
<text x="182.9" y="454.9">4</text>
<text x="302.8" y="454.9">3</text>
<text x="422.7" y="454.9">2</text>
<text x="542.5" y="454.9">1</text>
</g>
</svg>
